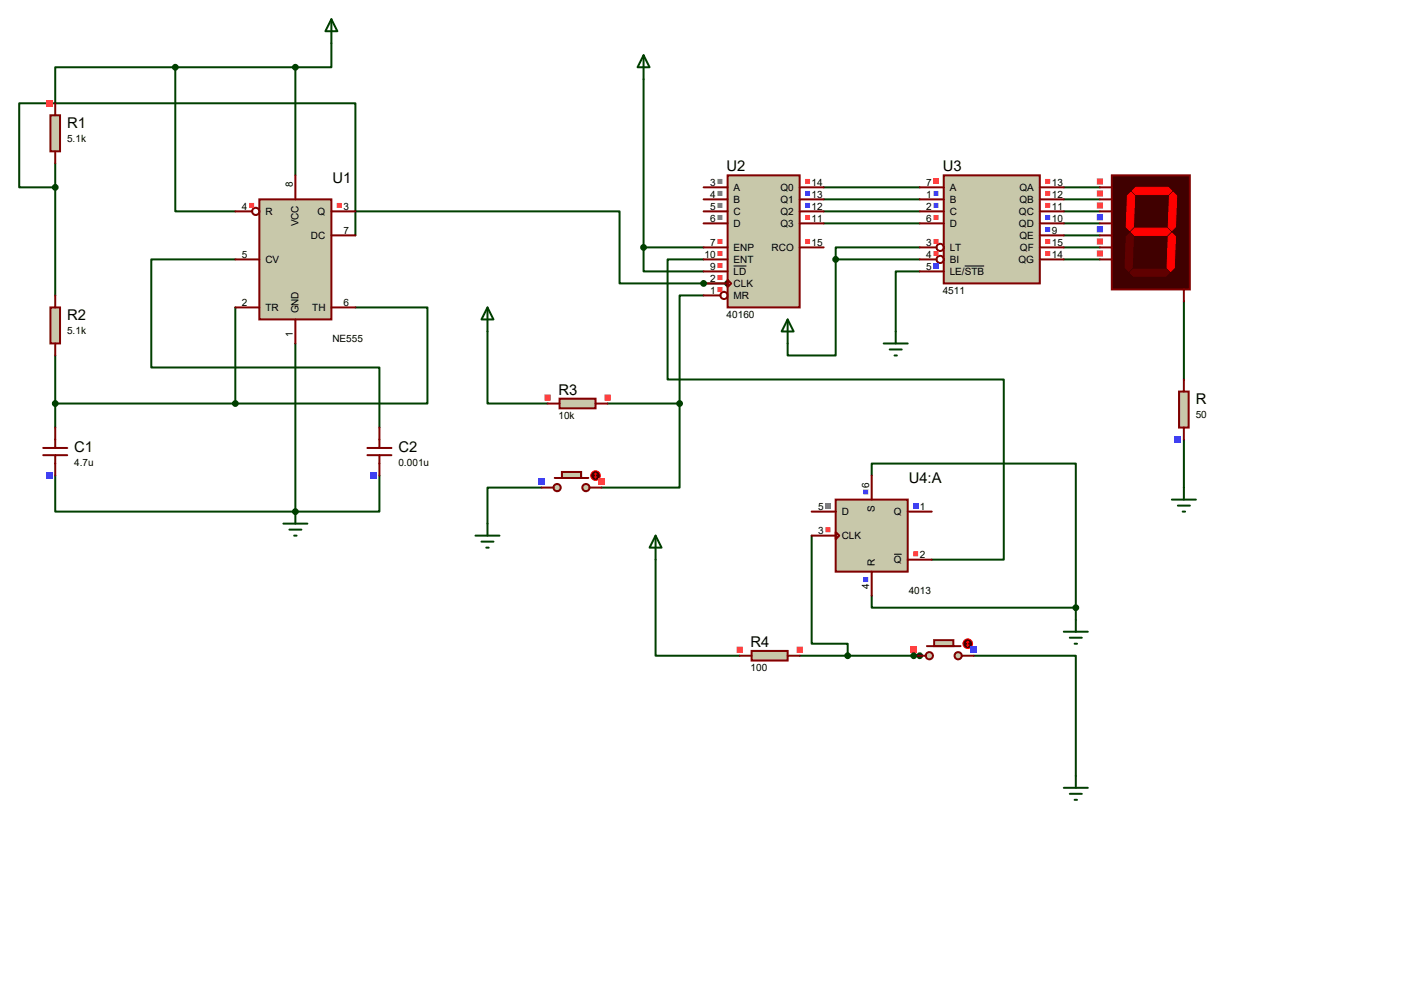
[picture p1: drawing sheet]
<svg xmlns="http://www.w3.org/2000/svg" width="297mm" height="210mm" viewBox="0 0 297 210" stroke-linecap="round" stroke-linejoin="round" font-family="sans-serif">
<g fill="none" stroke="#004000" stroke-width=".42">
<path d="M37.1 14.2h-25.4v7.6M37.1 14.2v30.5h12.7M37.1 14.2h25.4M62.5 14.2v22.9M70.1 9.1v5.1h-7.6M49.8 54.9h-17.8v22.8h48.3v12.7M11.7 75.2v15.2M49.8 65v20.3M62.5 72.6v35.6M75.2 65h15.2v20.3h-40.6M11.7 85.3h38.1M11.7 100.6v7.6h50.8"/>
<path d="M80.3 100.6v7.6h-17.8"/>
</g>
<circle cx="62.5" cy="108.2" r=".21" fill="#004000"/>
<path d="M148.8 59.9h5.1" fill="none" stroke="#004000" stroke-width=".42"/>
<circle cx="148.8" cy="59.9" r=".21" fill="#004000"/>
<g fill="none" stroke="#004000" stroke-width=".42">
<path d="M136.1 16.8v35.5M174.2 39.6h20.4M75.2 44.7h55.9v15.2h17.7M136.1 52.3v5.1h12.7M136.1 52.3h12.7M148.8 54.9h-7.6v25.4h71.1v38.1h-15.2M174.2 42.2h20.4M174.2 44.7h20.4M174.2 47.2h20.4M176.8 54.9v20.3h-10.2v-2.6M176.8 54.9h17.8M194.6 57.4h-5.1v12.7"/>
<path d="M194.6 52.3h-17.8v2.6M103.1 70.1v15.2h12.7M148.8 62.5h-5v22.8M128.5 85.3h15.3M143.8 85.3v17.8h-16.5M114.6 103.1h-11.5v7.6M193.3 138.7h1.3"/>
</g>
<circle cx="193.3" cy="138.7" r=".21" fill="#004000"/>
<g fill="none" stroke="#004000" stroke-width=".42">
<path d="M11.7 39.6h-7.6v-17.8h71.1v28M11.7 34.5v28M225 39.6h7.7M225 42.2h7.7M225 44.7h7.7M225 47.2h7.7M225 49.8h7.7M225 52.3h7.7M225 54.9h7.7M250.4 63.8v16.5M250.4 93v10.1M138.7 118.4v20.3h17.8"/>
<path d="M171.7 113.3v22.8h7.6v2.6M184.4 100.6v-2.6h43.2v30.5M169.2 138.7h24.1M184.4 126v2.5h43.2M206 138.7h21.6v25.4M227.6 128.5v2.6"/>
</g>
<path d="M54.9 42.2h15.2v25.4h-15.2z" fill="#c8c8aa" stroke="#800000" stroke-width=".42"/>
<g fill="none" stroke="#800000" stroke-width=".42">
<path d="M62.5 37.1v5.1M49.8 44.7h3.5M49.8 54.9h5.1M70.1 44.7h5.1M70.1 49.8h5.1M49.8 65h5.1M62.5 67.6v5M70.1 65h5.1"/>
<circle cx="54.1" cy="44.7" r=".76"/>
</g>
<path d="M52.7 42.9h1.1v1.1h-1.1zM71.2 42.9h1.1v1.1h-1.1z" fill-rule="evenodd" fill="#ff4040"/>
<path d="M70.1 4.1l1.3 2.5h-2.6zM70.1 4.1v5" fill="none" stroke="#004000" stroke-width=".42"/>
<path d="M10.7 24.4h2v7.6h-2z" fill="#c8c8aa" stroke="#800000" stroke-width=".42"/>
<path d="M11.7 21.8v2.6M11.7 32v2.5" fill="none" stroke="#800000" stroke-width=".42"/>
<path d="M9.8 21.2h1.3v1.3h-1.3z" fill="#ff4040"/>
<path d="M10.7 65h2v7.6h-2z" fill="#c8c8aa" stroke="#800000" stroke-width=".42"/>
<path d="M11.7 62.5v2.5M11.7 72.6v2.6M9.1 96.3h5.1M9.1 94.7h5.1M11.7 90.4v4.3M11.7 96.3v4.3" fill="none" stroke="#800000" stroke-width=".42"/>
<path d="M9.8 99.9h1.3v1.4h-1.3z" fill="#4040ff"/>
<path d="M77.7 96.3h5.1M77.7 94.7h5.1M80.3 90.4v4.3M80.3 96.3v4.3" fill="none" stroke="#800000" stroke-width=".42"/>
<path d="M78.4 99.9h1.3v1.4h-1.3z" fill="#4040ff"/>
<g fill="#004000" stroke="#004000" stroke-width=".42">
<circle cx="11.7" cy="85.3" r=".51"/>
<circle cx="49.8" cy="85.3" r=".51"/>
<circle cx="37.1" cy="14.2" r=".51"/>
<circle cx="62.5" cy="14.2" r=".51"/>
<circle cx="62.5" cy="108.2" r=".51"/>
<circle cx="153.9" cy="59.9" r=".51"/>
</g>
<path d="M59.9 110.7h5.1M61.2 112h2.6M62.2 113.3h.5M62.5 108.2v2.5" fill="none" stroke="#004000" stroke-width=".42"/>
<path d="M153.9 37.1h15.3v27.9h-15.3z" fill="#c8c8aa" stroke="#800000" stroke-width=".42"/>
<g fill="none" stroke="#800000" stroke-width=".42">
<path d="M148.8 39.6h5.1M169.2 39.6h5M148.8 42.2h5.1M148.8 44.7h5.1M148.8 47.2h5.1M148.8 52.3h5.1M148.8 54.9h5.1M148.8 57.4h5.1M148.8 59.9h5.1M153.9 59.2l.8 .7-.8 .8zM169.2 42.2h5M169.2 44.7h5"/>
<path d="M169.2 47.2h5M169.2 52.3h5M148.8 62.5h3.6"/>
<circle cx="153.2" cy="62.5" r=".76"/>
</g>
<path d="M155.2 56.3h2.7" fill="none" stroke="#000" stroke-width=".21"/>
<path d="M151.8 37.8h1v1.1h-1zM151.8 40.4h1v1h-1zM151.8 42.9h1v1.1h-1zM151.8 45.5h1v1h-1z" fill-rule="evenodd" fill="#808080"/>
<path d="M151.8 50.5h1v1.1h-1zM151.8 53.1h1v1h-1zM151.8 55.6h1v1.1h-1zM151.8 58.2h1v1h-1zM151.8 60.7h1v1.1h-1zM170.3 37.8h1.1v1.1h-1.1z" fill-rule="evenodd" fill="#ff4040"/>
<path d="M170.3 40.4h1.1v1h-1.1zM170.3 42.9h1.1v1.1h-1.1z" fill-rule="evenodd" fill="#4040ff"/>
<path d="M170.3 45.5h1.1v1h-1.1zM170.3 50.5h1.1v1.1h-1.1z" fill-rule="evenodd" fill="#ff4040"/>
<g fill="#004000" stroke="#004000" stroke-width=".42">
<circle cx="148.8" cy="59.9" r=".51"/>
<circle cx="136.1" cy="52.3" r=".51"/>
</g>
<path d="M136.1 11.7l1.3 2.5h-2.5zM136.1 11.7v5.1" fill="none" stroke="#004000" stroke-width=".42"/>
<path d="M118.4 84.3h7.6v2.1h-7.6z" fill="#c8c8aa" stroke="#800000" stroke-width=".42"/>
<path d="M115.8 85.3h2.6M126 85.3h2.5" fill="none" stroke="#800000" stroke-width=".42"/>
<path d="M115.2 83.4h1.3v1.4h-1.3zM127.9 83.4h1.3v1.4h-1.3z" fill-rule="evenodd" fill="#ff4040"/>
<path d="M103.1 65l1.3 2.6h-2.5zM103.1 65v5.1" fill="none" stroke="#004000" stroke-width=".42"/>
<circle cx="143.8" cy="85.3" r=".51" fill="#004000" stroke="#004000" stroke-width=".42"/>
<g fill="#c8c8aa" stroke="#800000" stroke-width=".42">
<circle cx="124" cy="103.1" r=".76"/>
<circle cx="117.9" cy="103.1" r=".76"/>
</g>
<path d="M117.3 101.1h7.2" fill="none" stroke="#800000" stroke-width=".42"/>
<path d="M118.9 99.8h4v1.3h-4z" fill="#c8c8aa" stroke="#800000" stroke-width=".42"/>
<path d="M114.6 103.1h2.5M124.7 103.1h2.6" fill="none" stroke="#800000" stroke-width=".42"/>
<circle cx="126" cy="100.6" r="1.02" fill="#400000" stroke="#f00" stroke-width=".21"/>
<path d="M125.7 100.8l.3 .3M126 100.1v1M126 100.1l-.3 .2M126 100.1l.2 .2M126.2 100.8l-.2 .3" fill="none" stroke="#f00" stroke-width=".21"/>
<path d="M113.9 101.2h1.3v1.3h-1.3z" fill="#4040ff"/>
<path d="M126.6 101.2h1.3v1.3h-1.3z" fill="#ff4040"/>
<path d="M100.6 113.3h5.1M101.9 114.6h2.5M102.9 115.8h.5M103.1 110.7v2.6" fill="none" stroke="#004000" stroke-width=".42"/>
<path d="M199.6 37.1h20.4v22.8h-20.4z" fill="#c8c8aa" stroke="#800000" stroke-width=".42"/>
<g fill="none" stroke="#800000" stroke-width=".42">
<path d="M194.6 39.6h5M220 39.6h5M194.6 42.2h5M194.6 44.7h5M194.6 47.2h5M194.6 52.3h3.5M194.6 54.9h3.5M194.6 57.4h5M220 42.2h5M220 44.7h5M220 47.2h5M220 52.3h5"/>
<path d="M220 54.9h5M220 49.8h5"/>
<circle cx="198.9" cy="54.9" r=".76"/>
<circle cx="198.9" cy="52.3" r=".76"/>
</g>
<path d="M204.1 56.3h4.1" fill="none" stroke="#000" stroke-width=".21"/>
<path d="M197.5 37.8h1v1.1h-1z" fill="#ff4040"/>
<path d="M197.5 40.4h1v1h-1zM197.5 42.9h1v1.1h-1z" fill-rule="evenodd" fill="#4040ff"/>
<path d="M197.5 45.5h1v1h-1zM197.5 50.5h1v1.1h-1zM197.5 53.1h1v1h-1z" fill-rule="evenodd" fill="#ff4040"/>
<path d="M197.5 55.6h1v1.1h-1z" fill="#4040ff"/>
<path d="M221.1 37.8h1.1v1.1h-1.1zM221.1 40.4h1.1v1h-1.1zM221.1 42.9h1.1v1.1h-1.1z" fill-rule="evenodd" fill="#ff4040"/>
<path d="M221.1 45.5h1.1v1h-1.1zM221.1 48h1.1v1.1h-1.1z" fill-rule="evenodd" fill="#4040ff"/>
<path d="M221.1 50.5h1.1v1.1h-1.1zM221.1 53.1h1.1v1h-1.1z" fill-rule="evenodd" fill="#ff4040"/>
<path d="M166.6 67.6l1.3 2.5h-2.5zM166.6 67.6v5M186.9 72.6h5.1M188.2 73.9h2.6M189.2 75.2h.5M189.5 70.1v2.5" fill="none" stroke="#004000" stroke-width=".42"/>
<path d="M176.8 105.7h15.2v15.2h-15.2z" fill="#c8c8aa" stroke="#800000" stroke-width=".42"/>
<path d="M171.7 108.2h5.1M171.7 113.3h5.1M176.8 112.5l.7 .8-.7 .7zM184.4 100.6v5.1M192 108.2h5.1M192 118.4h5.1M184.4 120.9v5.1" fill="none" stroke="#800000" stroke-width=".42"/>
<path d="M189.1 117.2h1.7" fill="none" stroke="#000" stroke-width=".21"/>
<path d="M174.6 106.4h1.1v1.1h-1.1z" fill="#808080"/>
<path d="M193.2 106.4h1v1.1h-1z" fill="#4040ff"/>
<path d="M174.6 111.5h1.1v1.1h-1.1zM193.2 116.6h1v1h-1z" fill-rule="evenodd" fill="#ff4040"/>
<path d="M182.6 122h1.1v1.1h-1.1zM182.6 103.5h1.1v1.1h-1.1z" fill-rule="evenodd" fill="#4040ff"/>
<g fill="#004000" stroke="#004000" stroke-width=".42">
<circle cx="176.8" cy="54.9" r=".51"/>
<circle cx="194.6" cy="138.7" r=".51"/>
</g>
<path d="M225 133.6h5.1M226.3 134.9h2.6M227.3 136.1h.5M227.6 131.1v2.5" fill="none" stroke="#004000" stroke-width=".42"/>
<g fill="#c8c8aa" stroke="#800000" stroke-width=".42">
<circle cx="202.7" cy="138.7" r=".76"/>
<circle cx="196.6" cy="138.7" r=".76"/>
</g>
<path d="M196.1 136.7h7.1" fill="none" stroke="#800000" stroke-width=".42"/>
<path d="M197.6 135.4h4.1v1.3h-4.1z" fill="#c8c8aa" stroke="#800000" stroke-width=".42"/>
<path d="M193.3 138.7h2.5M203.5 138.7h2.5" fill="none" stroke="#800000" stroke-width=".42"/>
<circle cx="204.7" cy="136.1" r="1.02" fill="#400000" stroke="#f00" stroke-width=".21"/>
<path d="M204.5 136.4l.2 .3M204.7 135.6v1.1M204.7 135.6l-.2 .3M204.7 135.6l.3 .3M205 136.4l-.3 .3" fill="none" stroke="#f00" stroke-width=".21"/>
<path d="M192.7 136.8h1.3v1.3h-1.3z" fill="#ff4040"/>
<path d="M205.4 136.8h1.3v1.3h-1.3z" fill="#4040ff"/>
<circle cx="193.3" cy="138.7" r=".51" fill="#004000" stroke="#004000" stroke-width=".42"/>
<path d="M159 137.7h7.6v2h-7.6z" fill="#c8c8aa" stroke="#800000" stroke-width=".42"/>
<path d="M156.5 138.7h2.5M166.6 138.7h2.6" fill="none" stroke="#800000" stroke-width=".42"/>
<path d="M155.8 136.8h1.3v1.3h-1.3zM168.5 136.8h1.3v1.3h-1.3z" fill-rule="evenodd" fill="#ff4040"/>
<circle cx="179.3" cy="138.7" r=".51" fill="#004000" stroke="#004000" stroke-width=".42"/>
<path d="M138.7 113.3l1.3 2.5h-2.6zM138.7 113.3v5.1M225 166.6h5.1M226.3 167.9h2.6M227.3 169.2h.5M227.6 164.1v2.5" fill="none" stroke="#004000" stroke-width=".42"/>
<path d="M235.2 37.1h16.5v24.1h-16.5z" fill="#400000" stroke="#800000" stroke-width=".42"/>
<g fill="#f00" stroke="#f00" stroke-width=".21">
<path d="M240.3 39.6h6.8l.8 .8-.8 .7h-6.8l-.8-.7z"/>
<path d="M247.4 41.4l.8-.8 .7 .8-.2 6.6-.8 .8-.8-.8z"/>
<path d="M247.1 50l.8-.7 .8 .7-.3 6.6-.8 .8-.7-.8z"/>
<path d="M238.5 41.4l.8-.8 .7 .8-.2 6.6-.8 .8-.7-.8z"/>
<path d="M239.3 49l.7-.7h6.9l.7 .7-.7 .8h-6.9z"/>
</g>
<g fill="#600000" stroke="#600000" stroke-width=".21">
<path d="M239 57.7l.8-.8h6.8l.8 .8-.8 .7h-6.8z"/>
<path d="M238.3 50l.7-.7 .8 .7-.3 6.6-.7 .8-.8-.8z"/>
</g>
<path d="M232.7 39.6h2.5M232.7 42.2h2.5M232.7 44.7h2.5M232.7 47.2h2.5M232.7 49.8h2.5M232.7 52.3h2.5M232.7 54.9h2.5M250.4 61.2v2.6" fill="none" stroke="#800000" stroke-width=".42"/>
<path d="M232 37.7h1.3v1.3h-1.3zM232 40.3h1.3v1.3h-1.3zM232 42.8h1.3v1.3h-1.3z" fill-rule="evenodd" fill="#ff4040"/>
<path d="M232 45.3h1.3v1.4h-1.3zM232 47.9h1.3v1.3h-1.3z" fill-rule="evenodd" fill="#4040ff"/>
<path d="M232 50.4h1.3v1.3h-1.3zM232 53h1.3v1.3h-1.3z" fill-rule="evenodd" fill="#ff4040"/>
<path d="M249.4 82.8h2.1v7.6h-2.1z" fill="#c8c8aa" stroke="#800000" stroke-width=".42"/>
<path d="M250.4 80.3v2.5M250.4 90.4v2.6" fill="none" stroke="#800000" stroke-width=".42"/>
<path d="M248.5 92.3h1.4v1.3h-1.4z" fill="#4040ff"/>
<path d="M247.9 105.7h5.1M249.2 106.9h2.5M250.2 108.2h.5M250.4 103.1v2.6" fill="none" stroke="#004000" stroke-width=".42"/>
<g fill="#004000" stroke="#004000" stroke-width=".42">
<circle cx="227.6" cy="128.5" r=".51"/>
<circle cx="11.7" cy="39.6" r=".51"/>
</g>
<g font-size="3.1">
<text x="14.2" y="27">R1</text>
<text x="70.3" y="38.7">U1</text>
<text x="153.7" y="36.2">U2</text>
<text x="199.4" y="36.2">U3</text>
<text x="14.2" y="67.6">R2</text>
<text x="118.2" y="83.4">R3</text>
<text x="252.9" y="85.4">R</text>
<text x="15.7" y="95.6">C1</text>
<text x="84.3" y="95.6">C2</text>
<text x="192.2" y="102.2">U4:A</text>
<text x="158.8" y="136.8">R4</text>
</g>
<g font-size="2.1">
<text x="14.2" y="29.9">5.1k</text>
<text x="62" y="39.6" transform="rotate(-90 62 39.6)">8</text>
<text x="150.2" y="39.2">3</text>
<text x="150.2" y="41.8">4</text>
<text x="155.2" y="40.4">A</text>
<text x="165.1" y="40.4">Q0</text>
<text x="171.7" y="39.2">14</text>
<text x="171.7" y="41.8">13</text>
<text x="195.9" y="39.2">7</text>
<text x="195.9" y="41.8">1</text>
<text x="200.9" y="40.4">A</text>
<text x="215.6" y="40.4">QA</text>
<text x="222.5" y="39.2">13</text>
<text x="222.5" y="41.8">12</text>
<text x="51.1" y="44.3">4</text>
<text x="56.1" y="45.5">R</text>
<text x="63.2" y="47.9" transform="rotate(-90 63.2 47.9)">VCC</text>
<text x="67.2" y="45.5">Q</text>
<text x="72.6" y="44.3">3</text>
<text x="150.2" y="44.3">5</text>
<text x="150.2" y="46.9">6</text>
<text x="155.2" y="42.9">B</text>
<text x="155.2" y="45.5">C</text>
<text x="165.1" y="42.9">Q1</text>
<text x="165.1" y="45.5">Q2</text>
<text x="171.7" y="44.3">12</text>
<text x="171.7" y="46.9">11</text>
<text x="195.9" y="44.3">2</text>
<text x="195.9" y="46.9">6</text>
<text x="200.9" y="42.9">B</text>
<text x="200.9" y="45.5">C</text>
<text x="215.6" y="45.5">QC</text>
<text x="215.6" y="42.9">QB</text>
<text x="222.5" y="44.3">11</text>
<text x="222.5" y="46.9">10</text>
<text x="65.8" y="50.5">DC</text>
<text x="72.6" y="49.4">7</text>
<text x="150.2" y="51.9">7</text>
<text x="155.2" y="48">D</text>
<text x="155.2" y="53.1">ENP</text>
<text x="163.2" y="53.1">RCO</text>
<text x="165.1" y="48">Q3</text>
<text x="171.7" y="51.9">15</text>
<text x="195.9" y="51.9">3</text>
<text x="200.9" y="48">D</text>
<text x="200.9" y="53.1">LT</text>
<text x="215.6" y="48">QD</text>
<text x="215.6" y="50.5">QE</text>
<text x="215.8" y="53.1">QF</text>
<text x="222.5" y="49.4">9</text>
<text x="222.5" y="51.9">15</text>
<text x="51.1" y="54.5">5</text>
<text x="56.1" y="55.6">CV</text>
<text x="149.1" y="54.5">10</text>
<text x="150.2" y="57">9</text>
<text x="150.2" y="59.6">2</text>
<text x="155.2" y="55.6">ENT</text>
<text x="155.2" y="58.2">LD</text>
<text x="195.9" y="54.5">4</text>
<text x="195.9" y="57">5</text>
<text x="200.9" y="55.6">BI</text>
<text x="200.9" y="58.2">LE/STB</text>
<text x="215.4" y="55.6">QG</text>
<text x="222.5" y="54.5">14</text>
<text x="51.1" y="64.6">2</text>
<text x="56.1" y="65.8">TR</text>
<text x="66" y="65.8">TH</text>
<text x="72.6" y="64.6">6</text>
<text x="150.2" y="62.1">1</text>
<text x="155.2" y="60.7">CLK</text>
<text x="155.2" y="63.2">MR</text>
<text x="199.4" y="62.1">4511</text>
<text x="14.2" y="70.6">5.1k</text>
<text x="62" y="71.3" transform="rotate(-90 62 71.3)">1</text>
<text x="63.2" y="66.3" transform="rotate(-90 63.2 66.3)">GND</text>
<text x="153.7" y="67.2">40160</text>
<text x="70.3" y="72.3">NE555</text>
<text x="118.2" y="88.5">10k</text>
<text x="252.9" y="88.3">50</text>
<text x="15.7" y="98.5">4.7u</text>
<text x="84.3" y="98.5">0.001u</text>
<text x="173.1" y="107.8">5</text>
<text x="183.9" y="103.1" transform="rotate(-90 183.9 103.1)">6</text>
<text x="194.6" y="107.8">1</text>
<text x="173.1" y="112.9">3</text>
<text x="178.1" y="109">D</text>
<text x="185.1" y="108.3" transform="rotate(-90 185.1 108.3)">S</text>
<text x="189.1" y="109">Q</text>
<text x="178.1" y="114">CLK</text>
<text x="185.1" y="119.6" transform="rotate(-90 185.1 119.6)">R</text>
<text x="189.1" y="119.1">Q</text>
<text x="194.6" y="118">2</text>
<text x="183.9" y="124.6" transform="rotate(-90 183.9 124.6)">4</text>
<text x="192.2" y="125.6">4013</text>
<text x="158.8" y="141.9">100</text>
</g>
</svg>
